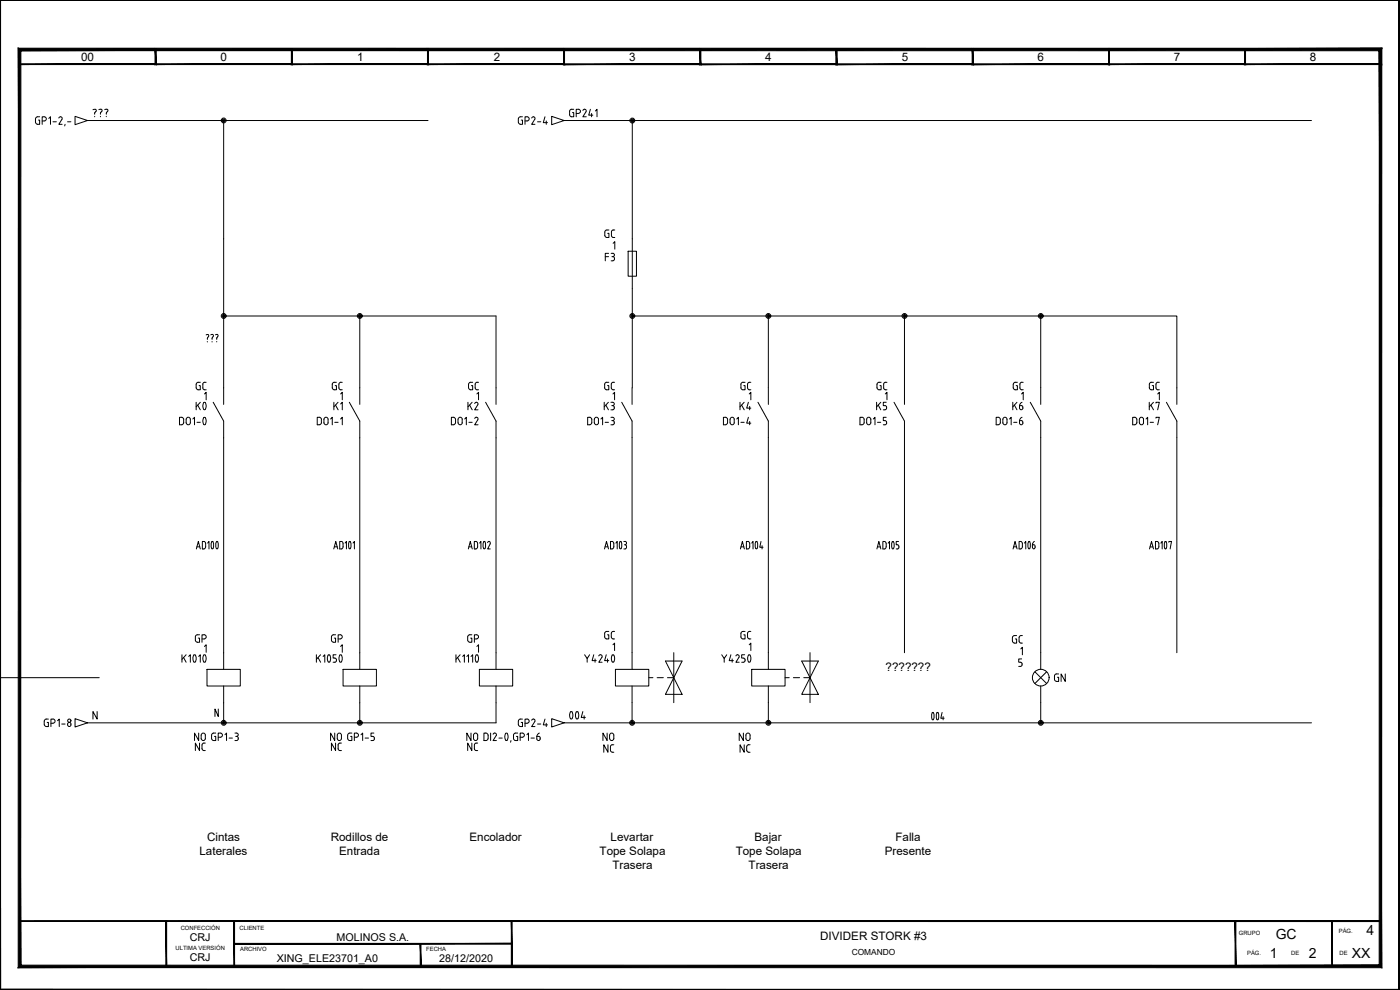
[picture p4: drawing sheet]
<svg xmlns="http://www.w3.org/2000/svg" width="420mm" height="297mm" viewBox="0 0 420 297" stroke-linecap="round" stroke-linejoin="round" font-family="sans-serif">
<g fill="#000" stroke="#000" stroke-width=".3">
<path d="M0 .1h419.9zM0 .1h419.9z"/>
<path d="M5.7 19.4h41.1l-.2-.3zM5.9 19.1h40.7l-40.9 .3zM5.7 14.7v4.7l.2-.3zM5.7 14.7l.2 .3v4.1zM5.7 14.7l.2 .3 40.9-.3zM5.9 15l40.9-.3-.2 .3zM46.8 14.7l-.2 .3 .2 4.4zM46.6 15l.2 4.4-.2-.3z"/>
<path d="M46.6 19.4h41.1l-.2-.3zM46.6 19.4l.2-.3h40.7zM46.6 14.7v4.7l.2-.3zM46.6 14.7l.2 .3v4.1zM46.6 14.7l.2 .3 40.9-.3zM46.8 15l40.9-.3-.2 .3zM87.7 14.7l-.2 .3 .2 4.4zM87.5 15l.2 4.4-.2-.3z"/>
<path d="M87.5 19.4h41.1l-.2-.3zM87.7 19.1h40.7l-40.9 .3zM87.5 14.7v4.7l.2-.3zM87.5 14.7l.2 .3v4.1zM87.5 14.7l.2 .3 40.9-.3zM87.7 15l40.9-.3-.2 .3zM128.6 14.7l-.2 .3 .2 4.4zM128.4 15l.2 4.4-.2-.3z"/>
<path d="M128.3 19.4h41.1l-.2-.3zM128.5 19.1h40.7l-40.9 .3zM128.3 14.7v4.7l.2-.3zM128.3 14.7l.2 .3v4.1zM128.3 14.7l.2 .3 40.9-.3zM128.5 15l40.9-.3-.2 .3zM169.4 14.7l-.2 .3 .2 4.4zM169.2 15l.2 4.4-.2-.3z"/>
<path d="M169.2 19.4h41.1l-.2-.2zM169.2 19.4l.2-.2h40.7zM169.2 14.7v4.7l.2-.2zM169.2 14.7l.2 .3v4.2zM169.2 14.7l.2 .3 40.9-.3zM169.4 15l40.9-.3-.2 .3zM210.3 14.7l-.2 .3 .2 4.4zM210.1 15l.2 4.4-.2-.2z"/>
<path d="M210 19.4h41.2l-.3-.2zM210.3 19.2h40.6l-40.9 .2zM210 14.7v4.7l.3-.2zM210 14.7l.3 .3v4.2zM210 14.7l.3 .3 40.9-.3zM210.3 15l40.9-.3-.3 .3zM251.2 14.7l-.3 .3 .3 4.4zM250.9 15l.3 4.4-.3-.2z"/>
<path d="M250.9 19.4h41.2l-.3-.2zM250.9 19.4l.3-.2h40.6zM250.9 14.7v4.7l.3-.2zM250.9 14.7l.3 .3v4.2zM250.9 14.7l.3 .3 40.9-.3zM251.2 15l40.9-.3-.3 .3zM292.1 14.7l-.3 .3 .3 4.4zM291.8 15l.3 4.4-.3-.2z"/>
<path d="M291.8 19.4h41.1l-.2-.2zM291.8 19.4l.2-.2h40.7zM291.8 14.7v4.7l.2-.2zM291.8 14.7l.2 .3v4.2zM291.8 14.7l.2 .3 40.9-.3zM292 15l40.9-.3-.2 .3zM332.9 14.7l-.2 .3 .2 4.4zM332.7 15l.2 4.4-.2-.2z"/>
<path d="M332.7 19.4h41.1l-.2-.3zM332.9 19.1h40.7l-40.9 .3zM332.7 14.7v4.7l.2-.3zM332.7 14.7l.2 .3v4.1zM332.7 14.7l.2 .3 40.9-.3zM332.9 15l40.9-.3-.2 .3zM373.8 14.7l-.2 .3 .2 4.4zM373.6 15l.2 4.4-.2-.3z"/>
<path d="M373.5 19.4h41.1l-.2-.3zM373.5 19.4l.2-.3h40.7zM373.5 14.7v4.7l.2-.3zM373.5 14.7l.2 .3v4.1zM373.5 14.7l.2 .3 40.9-.3zM373.7 15l40.9-.3-.2 .3zM414.6 14.7l-.2 .3 .2 4.4zM414.4 15l.2 4.4-.2-.3z"/>
<path d="M419.9 .1v296.7zM419.9 .1l.1 296.8zM419.9 .1l.1 296.8z"/>
<path d="M5.8 276.3v.2l408.5-.2zM5.8 276.5l408.5-.2v.2z"/>
<path d="M0 .1v296.9l.2-.2zM0 .1h.2v296.7z"/>
<path d="M5.5 290.3l408.4-.7h-407.7zM5.5 290.3l408.4-.7 .8 .8zM413.9 15.2v274.4l.8 .8zM413.9 15.2l.8-.7v275.9zM6.3 15.2h407.6l.8-.7zM5.5 14.5h409.2l-408.4 .7zM5.5 14.5l.7 275.1 .1-274.4zM5.5 14.5l.7 275.1-.7 .7z"/>
<path d="M49.8 276.4v13.6h.2zM49.8 276.4h.2v13.6z"/>
<path d="M70.2 276.4v13.6h.2zM70.2 276.4h.2v13.6z"/>
<path d="M70.3 283v.3l83.3-.3zM70.3 283.3l83.3-.3v.3z"/>
<path d="M126.1 283.2v6.8h.2zM126.1 283.2h.2v6.8z"/>
<path d="M153.5 276.4v13.7h.2zM153.5 276.4h.2v13.7z"/>
<path d="M370.7 276.4v13.6h.2zM370.7 276.4h.2v13.6z"/>
<path d="M399.7 276.4v13.6h.2zM399.7 276.4h.2v13.6z"/>
<path d="M.2 296.8l419.8 .1zM.2 296.8l419.8 .1-420 .1zM0 297l420-.1zM0 297h420z"/>
</g>
<g fill="none" stroke="#000" stroke-width=".3">
<path d="M0 .1v296.9h420M414.5 19.3v257.1M11.3 35h.6M11.3 35l-.4 .2-.3 .5 .1 1.2 .6 .4M11.5 36h.4v1.3h-.6M12.7 36.3h.6a.62 .62 0 0 0 .6-.6 .62 .62 0 0 0-.6-.7h-.6v2.3M14.6 35.5l.6-.5v2.3M15.9 36.5h1M17.7 35.4a.51 .51 0 0 1 .6-.3 .51 .51 0 0 1 .3 .7l-.9 1.5h.9M19.5 37.3l-.1 .5M20.3 36.5h1M22.5 34.9l3.8 1.3-3.8 1.2z"/>
<path d="M26.3 36.2h102.2M67.1 36.2v80.1M165.6 34.9l3.7 1.3-3.7 1.2zM169.3 36.2h224.3M172.2 32.8h-.9l-.4 .6 .2 1.5 1.1 .1v-1.2h-.4M172.9 34h.7M173.6 34a.61 .61 0 0 0 .6-.6 .61 .61 0 0 0-.6-.6h-.7v2.2M174.9 33.2a.5 .5 0 0 1 .7-.4 .5 .5 0 0 1 .3 .7l-1 1.5h1M177.2 32.8l-.5 1.8h1.2M177.5 34v1M178.7 33.3l.5-.5v2.2M189.8 36.2v80.1"/>
<path d="M184 73l.5-.5v2.2M188.5 75.4h2.5v7.5h-2.5zM67.1 94.8h81.8v26.5M108 94.8v26.5M189.8 94.8h163.4v26.5M230.6 94.8v26.5M271.4 94.8v26.5M312.3 94.8v26.5M189.7 116.3v5M67.1 126.3v74.5M95.2 125.2h.9l.3 .4v1.4l-.3 .4-.9 .1zM97.2 126.8v-1a.62 .62 0 0 1 .6-.6 .62 .62 0 0 1 .7 .6v1"/>
<path d="M97.2 126.8a.62 .62 0 0 0 .6 .7 .62 .62 0 0 0 .7-.7M99.2 125.7l.5-.5v2.3M100.5 126.7h1M102.2 125.7l.5-.5v2.3M104.8 120.7l3.2 5.6v74.5M135.5 125.2h.8l.4 .4v1.4l-.4 .4-.8 .1zM137.5 126.8v-1a.62 .62 0 0 1 .6-.6 .62 .62 0 0 1 .6 .6v1M137.5 126.8a.62 .62 0 0 0 .6 .7 .62 .62 0 0 0 .6-.7M139.5 125.7l.5-.5v2.3M140.7 126.7h1M143.4 126l-.9 1.5h1M145.7 120.7l3.2 5.6v74.5"/>
<path d="M176.4 125.2h.8l.4 .4v1.4l-.4 .4-.8 .1zM178.4 126.8v-1a.62 .62 0 0 1 .6-.6 .62 .62 0 0 1 .6 .6v1M178.4 126.8a.62 .62 0 0 0 .6 .7 .62 .62 0 0 0 .6-.7M180.3 125.7l.5-.5v2.3M181.6 126.7h1M183.3 127.5h.6M183.6 126.2h.3M183.9 125.2a.5 .5 0 0 1 .5 .5 .5 .5 0 0 1-.5 .5 .64 .64 0 0 1 .5 .6 .64 .64 0 0 1-.5 .7M186.6 120.7l3.1 5.6v69.5M217.1 125.2h.8l.4 .4v1.4l-.4 .4-.8 .1zM219.1 125.8v1M219.1 126.8a.62 .62 0 0 0 .6 .7 .62 .62 0 0 0 .7-.7"/>
<path d="M220.3 125.8v1M221.1 125.7l.5-.5v2.3M222.4 126.7h1M224.6 125.2l-.5 1.8h1.2M225 126.5v1M227.5 120.7l3.1 5.6v69.5M258.7 125.2h-.6v2.3h.6M258.7 125.2l.5 .2 .2 .5M259.3 125.9v.9M259.4 126.8l-.2 .5-.5 .2M260.1 126.8a.62 .62 0 0 0 .6 .7 .62 .62 0 0 0 .6-.7M260.1 125.8v1"/>
<path d="M261.3 125.8v1M262.1 125.7l.5-.5v2.3M263.3 126.7h1M266 125.2h-.9v1l.7 .1 .3 .4-.3 .7-.7 .1M268.3 120.7l3.1 5.6v69.5M309.2 120.7l3.1 5.6v74.5M339.9 125.2h.9l.3 .4v1.4l-.3 .4-.9 .1zM341.9 125.8v1M341.9 126.8a.62 .62 0 0 0 .7 .7 .62 .62 0 0 0 .6-.7M343.2 125.8v1M343.9 125.7l.5-.5v2.3M345.2 126.7h1"/>
<path d="M346.9 125.5v-.3h1l-.5 2.3M350.1 120.7l3.1 5.6v69.5M58.9 164.7l.6-2.2 .6 2.2M59.1 164.1h.8M60.7 162.5h.7l.3 .4v1.4l-.5 .4h-.5zM62.3 162.9l.4-.4v2.2M63.6 162.5a1.42 1.42 0 0 1 .2 2.2 1.44 1.44 0 0 1-.2-2.2zM64.9 162.6l-.2 .8 .2 1.2M64.9 162.6l.1-.1a1.46 1.46 0 0 1 .2 2.2l-.3-.1M100.2 164.7l.6-2.2 .6 2.2M100.3 164.1h.9M102 162.5h.6l.3 .4v1.4l-.3 .4h-.6z"/>
<path d="M103.6 162.9l.4-.4v2.2M104.9 162.5a1.46 1.46 0 0 1 .2 2.2 1.44 1.44 0 0 1-.2-2.2zM106 162.9l.4-.4v2.2M140.5 164.7l.6-2.2 .6 2.2M140.7 164.1h.9M142.3 162.5h.7l.3 .4v1.4l-.5 .4h-.5zM143.9 162.9l.4-.4v2.2M145.2 162.5a1.42 1.42 0 0 1 .3 2.2 1.44 1.44 0 0 1-.3-2.2zM146.3 162.8a.44 .44 0 0 1 .7-.3 .44 .44 0 0 1 .1 .7l-.8 1.5h.8M181.4 164.7l.6-2.2 .6 2.2M181.6 164.1h.8M183.2 162.5h.7l.3 .4v1.4l-.5 .4h-.5z"/>
<path d="M184.8 162.9l.4-.4v2.2M186.1 162.5a1.46 1.46 0 0 1 .2 2.2 1.44 1.44 0 0 1-.2-2.2zM187.2 162.5l.8 .2v.5l-.4 .2M187.4 163.5a.64 .64 0 0 1 .6 .5 .64 .64 0 0 1-.4 .7h-.4M222.2 164.7l.6-2.2 .6 2.2M222.4 164.1h.8M224 162.5h.7l.3 .4v1.4l-.5 .4h-.5zM225.6 162.9l.4-.4v2.2M226.9 162.5a1.42 1.42 0 0 1 .2 2.2 1.44 1.44 0 0 1-.2-2.2zM228.4 162.5l-.4 1.7h1M228.7 163.7v1M263.2 164.7l.6-2.2 .6 2.2"/>
<path d="M263.3 164.1h.9M265.4 162.5h-.4v2.2h.4M265.4 162.5l.5 .4 .1 1.1-.2 .5-.4 .2M266.6 163l.4-.5v2.2M267.8 164.6h.4M267.8 164.6a1.43 1.43 0 0 1 .3-2.1l.3 .9-.2 1.2M269.7 162.5h-.7v1h.6l.2 .5-.2 .6-.6 .1M304 164.7l.6-2.2 .6 2.2M304.2 164.1h.9M305.8 162.5h.7l.3 .4v1.4l-.5 .4h-.5zM307.4 162.9l.4-.4v2.2M308.7 162.5a1.46 1.46 0 0 1 .3 2.2 1.44 1.44 0 0 1-.3-2.2z"/>
<path d="M309.8 163.5h.4a.59 .59 0 0 1 .4 .6 .59 .59 0 0 1-.5 .5zM310.4 162.4l-.4 .4-.2 .6M345 164.7l.6-2.2 .6 2.2M345.2 164.1h.8M346.8 162.5h.7l.2 .4v1.4l-.2 .4h-.7zM348.4 163l.4-.5v2.2M349.6 162.6l.1-.1a1.43 1.43 0 0 1 .3 2.1M349.6 164.6h.4M349.6 162.6l-.2 .8 .2 1.2M350.8 162.7v-.2h.8l-.4 2.2M54.6 196.5v2.2M55.1 197.3l.8 1.4"/>
<path d="M55.9 196.5l-1.3 1.3M56.6 197l.5-.5v2.2M58.6 196.6l.3 .8-.3 1.2M58.6 196.6l-.1-.1a1.29 1.29 0 0 0-.2 2.2l.3-.1M59.6 197l.5-.5v2.2M61.1 196.6l.1-.1a1.29 1.29 0 0 1 .3 2.2 1.32 1.32 0 0 1-.4-2.1zM95 196.5v2.2M95.4 197.3l.8 1.4M96.2 196.5l-1.2 1.3M97 197l.5-.5v2.2M98.5 196.6l.1-.1a1.29 1.29 0 0 1 .3 2.2 1.32 1.32 0 0 1-.4-2.1zM100.8 196.5h-.8v.9l.7 .1 .3 .5-.3 .6-.7 .1"/>
<path d="M102 196.6l.1-.1a1.29 1.29 0 0 1 .3 2.2 1.32 1.32 0 0 1-.4-2.1zM136.8 196.5v2.2M137.3 197.3l.8 1.4M138.1 196.5l-1.3 1.3M138.9 197l.5-.5v2.2M140.1 197l.5-.5v2.2M141.4 197l.5-.5v2.2M142.9 196.6l.1-.1a1.29 1.29 0 0 1 .3 2.2 1.32 1.32 0 0 1-.4-2.1zM199.7 198.3h5l-2.5 5zM202.2 195.8v15M240.6 198.3h5l-2.5 5zM243.1 195.8v15"/>
<path d="M306.3 194.7l.5-.5v2.3M306.6 197.7h-.9v1l.8 .1 .2 .4a.54 .54 0 0 1-.5 .7h-.5M0 203.3h29.8M22.5 215.6l3.8 1.3-3.8 1.2zM29.1 213.5v2.3l-1.2-2.3v2.3M62.1 200.8h10v5h-10zM65.5 212.7v2.3l-1-2.3v2.3M67.1 205.8v11.1M103 200.8h10v5h-10zM108 205.8v11.1M143.9 200.8h10v5h-10zM145.8 219.9l.5 .3 .2 .4-.1 1.2-.6 .4"/>
<path d="M147.2 219.9v2.3M148.5 219.9l.3 .2 .2 .4-1 1.7h1M148.5 219.9l-.5 .4M148.9 205.8v11.1h-122.6M161.9 220l-.6 .3-.2 .6M169.3 216.9l-3.7-1.3v2.5l3.7-1.2h224.3M184.7 200.8h10v5h-10zM189.7 205.8v11.1M194.7 203.3h1.3M197.2 203.3h1.9M200.3 203.3h1.9M202.2 203.3l2.5 5h-5z"/>
<path d="M225.6 200.8h10v5h-10zM230.6 205.8v11.1M235.6 203.3h1.3M238.1 203.3h1.9M241.2 203.3h1.9M243.1 203.3l2.5 5h-5zM310.6 201.6l3.5 3.5M312.3 205.8v11.1M314.1 201.6l-3.5 3.5M149.7 221.5h1M151.7 220.1l.1-.1a1.29 1.29 0 0 1 .3 2.2 1.32 1.32 0 0 1-.4-2.1zM153.4 222.2l-.2 .5"/>
<path d="M154.1 220.6l.2 1.4 1.1 .2v-1.3h-.4M156.1 221.2h.6a.62 .62 0 0 0 .7-.6 .62 .62 0 0 0-.7-.7h-.6v2.3M158.1 220.5l.5-.6v2.3M159.4 221.5h1M161.1 220.9v.8a.52 .52 0 0 0 .7 .5 .52 .52 0 0 0 .3-.7M161.1 220.9l.7 .1 .3 .4M5.8 276.4h44.1v13.6h-44.1z"/>
<circle cx="67.1" cy="36.1" r=".73"/>
<circle cx="67.1" cy="36.1" r=".46"/>
<circle cx="67.1" cy="36.1" r=".22"/>
<circle cx="189.8" cy="36.2" r=".73"/>
<circle cx="189.8" cy="36.2" r=".46"/>
<circle cx="189.8" cy="36.2" r=".22"/>
<circle cx="67.1" cy="94.8" r=".73"/>
<circle cx="67.1" cy="94.8" r=".46"/>
<circle cx="67.1" cy="94.8" r=".22"/>
<circle cx="108" cy="94.8" r=".73"/>
<circle cx="108" cy="94.8" r=".46"/>
<circle cx="108" cy="94.8" r=".22"/>
<circle cx="189.8" cy="94.8" r=".73"/>
<circle cx="189.8" cy="94.8" r=".46"/>
<circle cx="189.8" cy="94.8" r=".22"/>
<circle cx="230.6" cy="94.8" r=".73"/>
<circle cx="230.6" cy="94.8" r=".46"/>
<circle cx="230.6" cy="94.8" r=".22"/>
<circle cx="271.5" cy="94.8" r=".73"/>
<circle cx="271.5" cy="94.8" r=".46"/>
<circle cx="271.5" cy="94.8" r=".22"/>
<circle cx="312.3" cy="94.8" r=".73"/>
<circle cx="312.3" cy="94.8" r=".46"/>
<circle cx="312.3" cy="94.8" r=".22"/>
<circle cx="67.1" cy="216.9" r=".73"/>
<circle cx="67.1" cy="216.9" r=".46"/>
<circle cx="67.1" cy="216.9" r=".22"/>
<circle cx="108" cy="216.9" r=".73"/>
<circle cx="108" cy="216.9" r=".46"/>
<circle cx="108" cy="216.9" r=".22"/>
<circle cx="189.7" cy="216.9" r=".73"/>
<circle cx="189.7" cy="216.9" r=".46"/>
<circle cx="189.7" cy="216.9" r=".22"/>
<circle cx="230.6" cy="216.9" r=".73"/>
<circle cx="230.6" cy="216.9" r=".46"/>
<circle cx="230.6" cy="216.9" r=".22"/>
<circle cx="312.3" cy="203.3" r="2.51"/>
<circle cx="312.3" cy="216.9" r=".73"/>
<circle cx="312.3" cy="216.9" r=".46"/>
<circle cx="312.3" cy="216.9" r=".22"/>
</g>
<g font-size="7.9">
<text x="56.4" y="125.2">K0</text>
<text x="166.5" y="218">004</text>
</g>
<g font-size="7.5">
<text x="174.3" y="200.7">Y4240</text>
<text x="215.2" y="200.7">Y4250</text>
</g>
<text font-size="6.6" x="275.2" y="217.7">004</text>
<text font-size="6.2" x="26.1" y="36.7">???</text>
<g font-size="5.7">
<text x="59.6" y="104.1">???</text>
<text x="302.7" y="124.2">K6</text>
<text x="297.7" y="128.8">DO1-6</text>
<text x="57.5" y="194">GP</text>
<text x="98.1" y="194">GP</text>
<text x="139" y="194">GP</text>
<text x="57.5" y="226.5">NC</text>
<text x="98.1" y="226.5">NC</text>
<text x="139" y="226.5">NC</text>
</g>
<g font-size="5.3">
<text x="154.2" y="38.5">GP2-4</text>
<text x="180.3" y="72.3">GC</text>
<text x="180.3" y="79.4">F3</text>
<text x="57.5" y="118.2">GC</text>
<text x="98.4" y="118.2">GC</text>
<text x="139.3" y="118.2">GC</text>
<text x="180.3" y="118.2">GC</text>
<text x="221.2" y="118.2">GC</text>
<text x="262.1" y="118.2">GC</text>
<text x="302.7" y="118.2">GC</text>
<text x="343.6" y="118.2">GC</text>
<text x="99.1" y="124.2">K1</text>
<text x="139.3" y="124.2">K2</text>
<text x="180.3" y="124.2">K3</text>
<text x="220.8" y="124.2">K4</text>
<text x="261.8" y="124.2">K5</text>
<text x="343.6" y="124.2">K7</text>
<text x="180.3" y="193">GC</text>
<text x="221.2" y="193">GC</text>
<text x="302.7" y="194">GC</text>
<text x="315.4" y="205.7">GN</text>
<text x="12" y="219.1">GP1-8</text>
<text x="154.2" y="219.1">GP2-4</text>
<text x="57.1" y="223.3">NO</text>
<text x="62.4" y="223.3">GP1-3</text>
<text x="98.1" y="223.3">NO</text>
<text x="103" y="223.3">GP1-5</text>
<text x="139" y="223.3">NO</text>
<text x="179.6" y="223.3">NO</text>
<text x="179.9" y="226.8">NC</text>
<text x="220.5" y="223.3">NO</text>
<text x="220.8" y="226.8">NC</text>
</g>
<g font-size="4.2">
<text x="382.9" y="281.6">GC</text>
<text x="410.1" y="280.7">4</text>
<text x="381.1" y="287.5">1</text>
<text x="392.8" y="287.5">2</text>
<text x="405.7" y="287.5">XX</text>
</g>
<g font-size="3.5">
<text x="24.3" y="18.4">00</text>
<text x="66.2" y="18.4">0</text>
<text x="107.2" y="18.4">1</text>
<text x="148.2" y="18.4">2</text>
<text x="188.8" y="18.4">3</text>
<text x="229.7" y="18.4">4</text>
<text x="270.6" y="18.4">5</text>
<text x="311.4" y="18.4">6</text>
<text x="352.3" y="18.4">7</text>
<text x="393.1" y="18.4">8</text>
<text x="265.8" y="201.4">???????</text>
<text x="59.9" y="256.5">Laterales</text>
<text x="62.1" y="252.4">Cintas</text>
<text x="99.3" y="252.4">Rodillos de</text>
<text x="101.8" y="256.5">Entrada</text>
<text x="140.9" y="252.4">Encolador</text>
<text x="179.9" y="256.5">Tope Solapa</text>
<text x="183.2" y="252.4">Levartar</text>
<text x="220.8" y="256.5">Tope Solapa</text>
<text x="226.4" y="252.4">Bajar</text>
<text x="265.5" y="256.5">Presente</text>
<text x="268.7" y="252.4">Falla</text>
<text x="183.8" y="260.7">Trasera</text>
<text x="224.7" y="260.7">Trasera</text>
<text x="246.2" y="282.1">DIVIDER STORK #3</text>
</g>
<g font-size="3.2">
<text x="57" y="282.3">CRJ</text>
<text x="101" y="282.3">MOLINOS S.A.</text>
<text x="57" y="288.3">CRJ</text>
<text x="83" y="288.6">XING_ELE23701_A0</text>
<text x="131.8" y="288.6">28/12/2020</text>
</g>
<text font-size="2.5" x="255.6" y="286.6">COMANDO</text>
<g font-size="1.8">
<text x="54.2" y="279">CONFECCIÓN</text>
<text x="71.9" y="279">CLIENTE</text>
<text x="371.8" y="280.6">GRUPO</text>
<text x="401.8" y="279.8">PÁG.</text>
<text x="52.7" y="285">ULTIMA VERSIÓN</text>
<text x="72.1" y="285.3">ARCHIVO</text>
<text x="127.9" y="285.3">FECHA</text>
<text x="374.3" y="286.6">PÁG.</text>
<text x="387.5" y="286.6">DE</text>
<text x="402" y="286.6">DE</text>
</g>
</svg>
